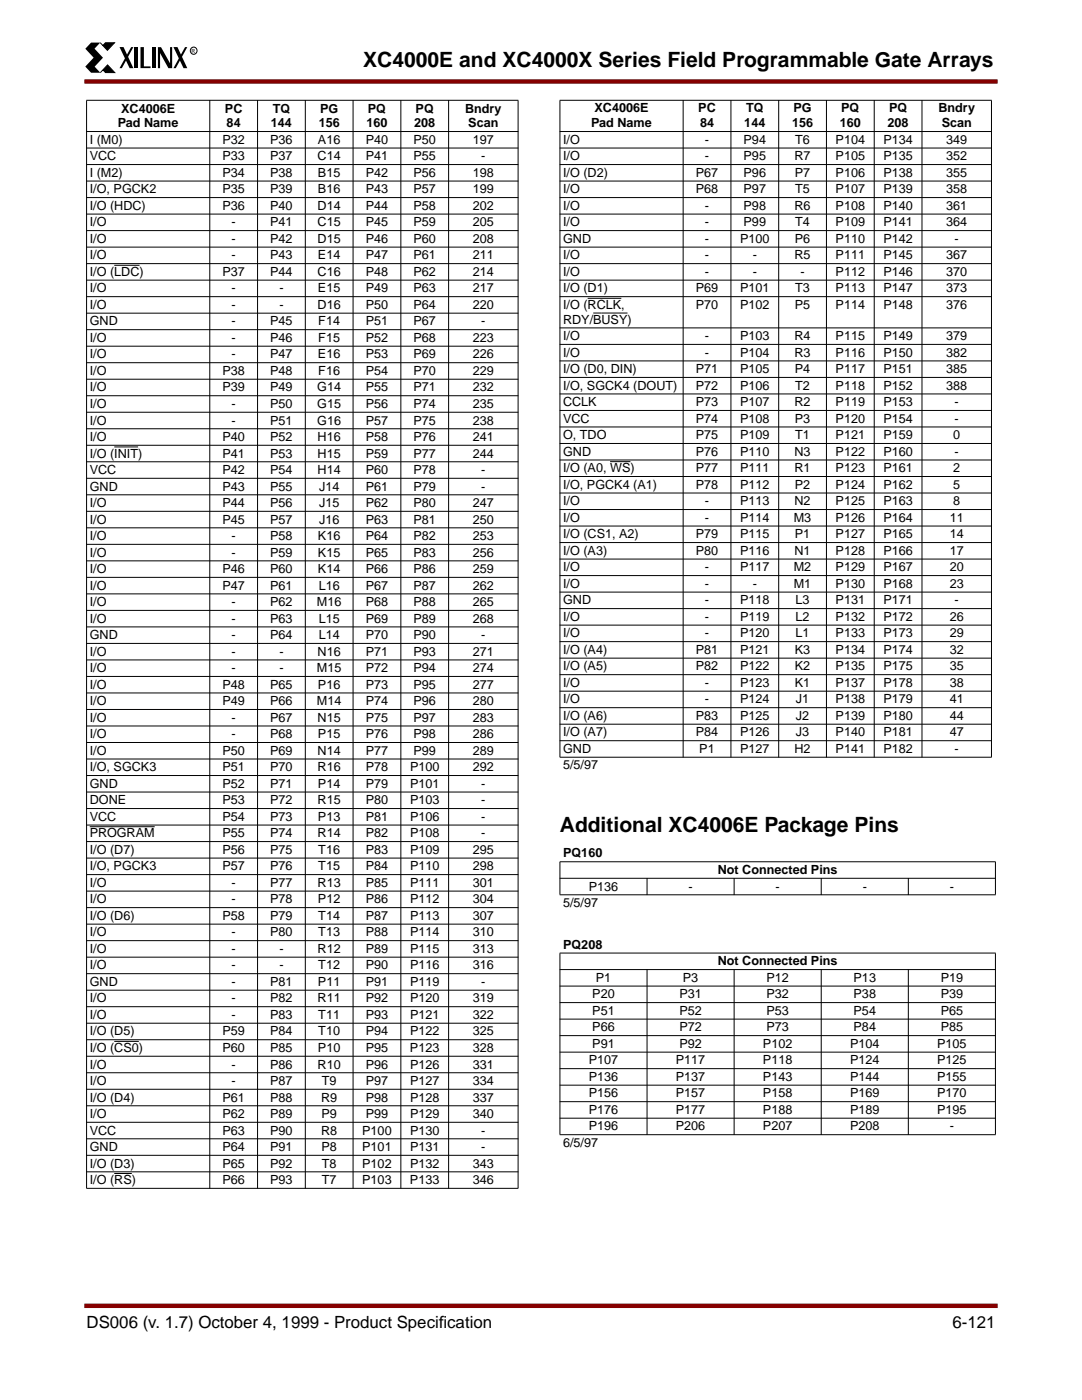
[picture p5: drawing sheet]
<svg xmlns="http://www.w3.org/2000/svg" width="216mm" height="279mm" viewBox="0 0 216 279" stroke-linecap="round" stroke-linejoin="round" font-family="sans-serif">
<path d="M18.2 8.5h1.8l-1.1 1.2 1.7 1.8-1.7 1.8 1.1 1.2h-1.8l-1.2-1.2 1.7-1.8-1.7-1.8zM23.9 9.4h.7l2 4.2h-.7zM26.2 9.4h.4l-2.3 4.2h-.4zM26.8 9.4h.7v4.2h-.7zM28 9.4h.7v3.9h1.3v.3h-2zM30.4 9.4h.6v4.2h-.6zM31.5 9.4h.6l1.8 3.2v-3.2h.5v4.2h-.8l-1.7-3v3h-.4zM34.6 9.4h.8l2 4.2h-.8zM36.9 9.4h.5l-2.3 4.2h-.5z" fill="#000"/>
<path d="M20 8.5l.5 .6 .5-.6h1.8l-1.4 1.6zM21.5 13l1.4 1.5h-1.9l-.5-.6-.5 .6z" fill="#000" stroke="#000" stroke-width=".2"/>
<circle cx="38.6" cy="10.1" r=".7" fill="none" stroke="#000" stroke-width=".2"/>
<path d="M17.3 260.6h181.3" fill="none" stroke="#850000" stroke-width=".88"/>
<path d="M17.3 262.9h181.3v4.3h-181.3z" fill-rule="evenodd" fill="#fff"/>
<path d="M17.3 16.3h181.3z" fill="#fff" stroke="#850000" stroke-width=".88"/>
<path d="M22.8 52.9h5M117.3 59.5h6.7M118.4 62.5h6.8M22.8 89.2h4.8M121.7 92.1h4.1M17.9 165h13M22.8 207.8h4.9M22.8 234.2h3.5" fill="none" stroke="#000" stroke-width=".2"/>
<g fill="#000" stroke="#000" stroke-width=".2">
<path d="M17.2 20h86.2zM17.2 26.2h86.2zM17.2 29.5h86.2zM17.2 32.8h86.2zM17.2 36.1h86.2zM17.2 39.4h86.2zM111.7 20h86.2zM111.7 26.2h86.2zM111.7 29.5h86.2zM111.7 32.8h86.2zM111.7 36.1h86.2zM111.7 39.4h86.2z"/>
<path d="M17.2 42.7h86.2zM17.2 46h86.2zM17.2 49.3h86.2zM17.2 52.6h86.2zM17.2 55.9h86.2zM17.2 59.2h86.2zM111.7 42.7h86.2zM111.7 46h86.2zM111.7 49.3h86.2zM111.7 52.6h86.2zM111.7 55.9h86.2zM111.7 59.2h86.2z"/>
<path d="M17.2 62.5h86.2zM17.2 65.8h86.2zM17.2 69.1h86.2zM17.2 72.4h86.2zM17.2 75.7h86.2zM17.2 79h86.2zM111.7 65.4h86.2zM111.7 68.7h86.2zM111.7 72h86.2zM111.7 75.3h86.2zM111.7 78.6h86.2zM17.2 82.3h86.2z"/>
<path d="M17.2 85.6h86.2zM17.2 88.9h86.2zM17.2 92.2h86.2zM17.2 95.5h86.2zM17.2 98.7h86.2zM111.7 81.9h86.2zM111.7 85.2h86.2zM111.7 88.5h86.2zM111.7 91.8h86.2zM111.7 95.1h86.2zM111.7 98.4h86.2zM17.2 102h86.2z"/>
<path d="M17.2 105.3h86.2zM17.2 108.6h86.2zM17.2 111.9h86.2zM17.2 115.2h86.2zM17.2 118.5h86.2zM111.7 101.7h86.2zM111.7 105h86.2zM111.7 108.3h86.2zM111.7 111.6h86.2zM111.7 114.9h86.2zM111.7 118.2h86.2zM17.2 121.8h86.2z"/>
<path d="M17.2 125.1h86.2zM17.2 128.4h86.2zM17.2 131.7h86.2zM17.2 135h86.2zM17.2 138.3h86.2zM111.7 121.5h86.2zM111.7 124.8h86.2zM111.7 128.1h86.2zM111.7 131.3h86.2zM111.7 134.6h86.2zM111.7 137.9h86.2zM17.2 141.6h86.2z"/>
<path d="M17.2 144.9h86.2zM17.2 148.2h86.2zM17.2 151.5h86.2zM17.2 154.8h86.2zM17.2 158.1h86.2zM111.7 20.1v131zM136.3 20v131.2zM145.8 20v131.2zM155.4 20v131.2zM164.9 20v131.2zM174.4 20v131.2zM184 20v131.2z"/>
<path d="M197.8 20.1v131zM111.7 141.2h86.2zM111.7 144.5h86.2zM111.7 147.8h86.2zM111.7 151.1h86.2zM17.2 161.4h86.2zM17.2 164.7h86.2zM17.2 168h86.2zM17.2 171.2h86.2zM17.2 174.5h86.2zM17.2 177.8h86.2zM111.7 172v6.5z"/>
<path d="M129.1 175.2v3.4zM146.5 175.2v3.4zM163.9 175.2v3.4zM181.2 175.2v3.4zM198.6 172v6.5zM111.7 172h87zM111.7 175.3h87zM111.7 178.6h87zM17.2 181.1h86.2zM17.2 184.4h86.2zM17.2 187.7h86.2zM17.2 191h86.2z"/>
<path d="M17.2 194.3h86.2zM17.2 197.6h86.2zM111.7 190.2h87zM111.7 193.5h87zM111.7 196.8h87zM17.2 200.9h86.2zM17.2 204.2h86.2zM17.2 207.5h86.2zM17.2 210.8h86.2zM17.2 214.1h86.2zM17.2 217.4h86.2zM111.7 200.1h87z"/>
<path d="M111.7 203.4h87zM111.7 206.7h87zM111.7 210h87zM111.7 213.3h87zM111.7 216.6h87zM111.7 219.9h87zM17.3 20.1v217zM41.9 20v217.2zM51.4 20v217.2zM60.9 20v217.2zM70.5 20v217.2zM80 20v217.2z"/>
<path d="M89.5 20v217.2zM103.4 20.1v217zM17.2 220.7h86.2zM17.2 224h86.2zM17.2 227.3h86.2zM17.2 230.6h86.2zM17.2 233.9h86.2zM17.2 237.2h86.2zM111.7 190.3v36.1zM129.1 193.4v33.1zM146.5 193.4v33.1zM163.9 193.4v33.1z"/>
<path d="M181.2 193.4v33.1zM198.6 190.3v36.1zM111.7 223.2h87zM111.7 226.5h87z"/>
</g>
<g font-size="4.2">
<text x="72.5" y="13.3">XC4000E and XC4000X Series Field Programmable Gate Arrays</text>
<text x="111.7" y="166">Additional XC4006E Package Pins</text>
</g>
<g font-size="3.4">
<text x="17.3" y="265.1">DS006 (v. 1.7) October 4, 1999 - Product Specif</text>
<text x="87.6" y="265.1">ication</text>
<text x="190" y="265.1">6-121</text>
</g>
<g font-size="2.5">
<text x="24.2" y="22.5">XC4006E</text>
<text x="44.9" y="22.5">PC</text>
<text x="54.4" y="22.5">TQ</text>
<text x="63.9" y="22.5">PG</text>
<text x="73.4" y="22.5">PQ</text>
<text x="82.9" y="22.5">PQ</text>
<text x="92.8" y="22.5">Bndry</text>
<text x="118.6" y="22.4">XC4006E</text>
<text x="139.3" y="22.4">PC</text>
<text x="148.9" y="22.4">TQ</text>
<text x="158.3" y="22.4">PG</text>
<text x="167.9" y="22.4">PQ</text>
<text x="177.4" y="22.4">PQ</text>
<text x="187.3" y="22.4">Bndry</text>
<text x="17.9" y="28.7">I (M0)</text>
<text x="23.5" y="25.4">Pad Name</text>
<text x="44.4" y="28.7">P32</text>
<text x="45.2" y="25.4">84</text>
<text x="53.9" y="28.7">P36</text>
<text x="54.1" y="25.4">144</text>
<text x="63.4" y="28.7">A16</text>
<text x="63.6" y="25.4">156</text>
<text x="73" y="28.7">P40</text>
<text x="73.1" y="25.4">160</text>
<text x="82.5" y="28.7">P50</text>
<text x="82.7" y="25.4">208</text>
<text x="93.4" y="25.4">Scan</text>
<text x="94.3" y="28.7">197</text>
<text x="112.4" y="28.7">I/O</text>
<text x="118" y="25.4">Pad Name</text>
<text x="139.7" y="25.4">84</text>
<text x="140.7" y="28.7">-</text>
<text x="148.4" y="28.7">P94</text>
<text x="148.5" y="25.4">144</text>
<text x="158" y="25.4">156</text>
<text x="158.7" y="28.7">T6</text>
<text x="166.7" y="28.7">P104</text>
<text x="167.6" y="25.4">160</text>
<text x="176.3" y="28.7">P134</text>
<text x="177.1" y="25.4">208</text>
<text x="187.9" y="25.4">Scan</text>
<text x="188.8" y="28.7">349</text>
<text x="17.9" y="32">VCC</text>
<text x="17.9" y="35.3">I (M2)</text>
<text x="44.4" y="32">P33</text>
<text x="44.4" y="35.3">P34</text>
<text x="53.9" y="35.3">P38</text>
<text x="53.9" y="32">P37</text>
<text x="63.4" y="32">C14</text>
<text x="63.4" y="35.3">B15</text>
<text x="73" y="35.3">P42</text>
<text x="73" y="32">P41</text>
<text x="82.5" y="35.3">P56</text>
<text x="82.5" y="32">P55</text>
<text x="94.3" y="35.3">198</text>
<text x="96" y="32">-</text>
<text x="112.4" y="32">I/O</text>
<text x="112.4" y="35.3">I/O (D2)</text>
<text x="138.8" y="35.3">P67</text>
<text x="140.7" y="32">-</text>
<text x="148.4" y="32">P95</text>
<text x="148.4" y="35.3">P96</text>
<text x="158.5" y="32">R7</text>
<text x="158.6" y="35.3">P7</text>
<text x="166.7" y="32">P105</text>
<text x="166.7" y="35.3">P106</text>
<text x="176.3" y="32">P135</text>
<text x="176.3" y="35.3">P138</text>
<text x="188.8" y="32">352</text>
<text x="188.8" y="35.3">355</text>
<text x="17.9" y="38.6">I/O, PGCK2</text>
<text x="17.9" y="41.9">I/O (HDC)</text>
<text x="44.4" y="38.6">P35</text>
<text x="44.4" y="41.9">P36</text>
<text x="53.9" y="38.6">P39</text>
<text x="53.9" y="41.9">P40</text>
<text x="63.4" y="41.9">D14</text>
<text x="63.4" y="38.6">B16</text>
<text x="73" y="38.6">P43</text>
<text x="73" y="41.9">P44</text>
<text x="82.5" y="38.6">P57</text>
<text x="82.5" y="41.9">P58</text>
<text x="94.3" y="38.6">199</text>
<text x="94.3" y="41.9">202</text>
<text x="112.4" y="38.6">I/O</text>
<text x="112.4" y="41.9">I/O</text>
<text x="138.8" y="38.6">P68</text>
<text x="140.7" y="41.9">-</text>
<text x="148.4" y="38.6">P97</text>
<text x="148.4" y="41.9">P98</text>
<text x="158.5" y="41.9">R6</text>
<text x="158.7" y="38.6">T5</text>
<text x="166.7" y="38.6">P107</text>
<text x="166.7" y="41.9">P108</text>
<text x="176.3" y="38.6">P139</text>
<text x="176.3" y="41.9">P140</text>
<text x="188.8" y="38.6">358</text>
<text x="188.8" y="41.9">361</text>
<text x="17.9" y="45.2">I/O</text>
<text x="46.2" y="45.2">-</text>
<text x="53.9" y="45.2">P41</text>
<text x="63.4" y="45.2">C15</text>
<text x="73" y="45.2">P45</text>
<text x="82.5" y="45.2">P59</text>
<text x="94.3" y="45.2">205</text>
<text x="112.4" y="45.2">I/O</text>
<text x="140.7" y="45.2">-</text>
<text x="148.4" y="45.2">P99</text>
<text x="158.7" y="45.2">T4</text>
<text x="166.7" y="45.2">P109</text>
<text x="176.3" y="45.2">P141</text>
<text x="188.8" y="45.2">364</text>
<text x="17.9" y="48.5">I/O</text>
<text x="17.9" y="51.8">I/O</text>
<text x="46.2" y="48.5">-</text>
<text x="46.2" y="51.8">-</text>
<text x="53.9" y="48.5">P42</text>
<text x="53.9" y="51.8">P43</text>
<text x="63.4" y="48.5">D15</text>
<text x="63.4" y="51.8">E14</text>
<text x="73" y="51.8">P47</text>
<text x="73" y="48.5">P46</text>
<text x="82.5" y="51.8">P61</text>
<text x="82.5" y="48.5">P60</text>
<text x="94.3" y="51.8">211</text>
<text x="94.3" y="48.5">208</text>
<text x="112.4" y="48.5">GND</text>
<text x="112.4" y="51.8">I/O</text>
<text x="140.7" y="48.5">-</text>
<text x="140.7" y="51.8">-</text>
<text x="147.7" y="48.5">P100</text>
<text x="150.2" y="51.8">-</text>
<text x="158.5" y="51.8">R5</text>
<text x="158.6" y="48.5">P6</text>
<text x="166.7" y="48.5">P110</text>
<text x="166.7" y="51.8">P111</text>
<text x="176.3" y="48.5">P142</text>
<text x="176.3" y="51.8">P145</text>
<text x="188.8" y="51.8">367</text>
<text x="190.5" y="48.5">-</text>
<text x="17.9" y="55.1">I/O (LDC)</text>
<text x="17.9" y="58.4">I/O</text>
<text x="44.4" y="55.1">P37</text>
<text x="46.2" y="58.4">-</text>
<text x="53.9" y="55.1">P44</text>
<text x="55.7" y="58.4">-</text>
<text x="63.4" y="55.1">C16</text>
<text x="63.4" y="58.4">E15</text>
<text x="73" y="55.1">P48</text>
<text x="73" y="58.4">P49</text>
<text x="82.5" y="55.1">P62</text>
<text x="82.5" y="58.4">P63</text>
<text x="94.3" y="55.1">214</text>
<text x="94.3" y="58.4">217</text>
<text x="112.4" y="55.1">I/O</text>
<text x="112.4" y="58.4">I/O (D1)</text>
<text x="138.8" y="58.4">P69</text>
<text x="140.7" y="55.1">-</text>
<text x="147.7" y="58.4">P101</text>
<text x="150.2" y="55.1">-</text>
<text x="158.7" y="58.4">T3</text>
<text x="159.7" y="55.1">-</text>
<text x="166.7" y="55.1">P112</text>
<text x="166.7" y="58.4">P113</text>
<text x="176.3" y="55.1">P146</text>
<text x="176.3" y="58.4">P147</text>
<text x="188.8" y="55.1">370</text>
<text x="188.8" y="58.4">373</text>
<text x="17.9" y="61.7">I/O</text>
<text x="17.9" y="65">GND</text>
<text x="46.2" y="61.7">-</text>
<text x="46.2" y="65">-</text>
<text x="53.9" y="65">P45</text>
<text x="55.7" y="61.7">-</text>
<text x="63.4" y="61.7">D16</text>
<text x="63.5" y="65">F14</text>
<text x="73" y="61.7">P50</text>
<text x="73" y="65">P51</text>
<text x="82.5" y="61.7">P64</text>
<text x="82.5" y="65">P67</text>
<text x="94.3" y="61.7">220</text>
<text x="96" y="65">-</text>
<text x="112.4" y="64.6">RDY/BUSY)</text>
<text x="112.4" y="61.7">I/O (RCLK,</text>
<text x="138.8" y="61.7">P70</text>
<text x="147.7" y="61.7">P102</text>
<text x="158.6" y="61.7">P5</text>
<text x="166.7" y="61.7">P114</text>
<text x="176.3" y="61.7">P148</text>
<text x="188.8" y="61.7">376</text>
<text x="17.9" y="68.2">I/O</text>
<text x="17.9" y="71.5">I/O</text>
<text x="46.2" y="68.2">-</text>
<text x="46.2" y="71.5">-</text>
<text x="53.9" y="68.2">P46</text>
<text x="53.9" y="71.5">P47</text>
<text x="63.4" y="71.5">E16</text>
<text x="63.5" y="68.2">F15</text>
<text x="73" y="71.5">P53</text>
<text x="73" y="68.2">P52</text>
<text x="82.5" y="71.5">P69</text>
<text x="82.5" y="68.2">P68</text>
<text x="94.3" y="71.5">226</text>
<text x="94.3" y="68.2">223</text>
<text x="112.4" y="67.9">I/O</text>
<text x="112.4" y="71.2">I/O</text>
<text x="140.7" y="67.9">-</text>
<text x="140.7" y="71.2">-</text>
<text x="147.7" y="67.9">P103</text>
<text x="147.7" y="71.2">P104</text>
<text x="158.5" y="67.9">R4</text>
<text x="158.5" y="71.2">R3</text>
<text x="166.7" y="67.9">P115</text>
<text x="166.7" y="71.2">P116</text>
<text x="176.3" y="67.9">P149</text>
<text x="176.3" y="71.2">P150</text>
<text x="188.8" y="67.9">379</text>
<text x="188.8" y="71.2">382</text>
<text x="17.9" y="74.8">I/O</text>
<text x="44.4" y="74.8">P38</text>
<text x="53.9" y="74.8">P48</text>
<text x="63.5" y="74.8">F16</text>
<text x="73" y="74.8">P54</text>
<text x="82.5" y="74.8">P70</text>
<text x="94.3" y="74.8">229</text>
<text x="112.4" y="74.5">I/O (D0, DIN)</text>
<text x="112.4" y="77.8">I/O, SGCK4 (DOUT)</text>
<text x="138.8" y="74.5">P71</text>
<text x="138.8" y="77.8">P72</text>
<text x="147.7" y="74.5">P105</text>
<text x="147.7" y="77.8">P106</text>
<text x="158.6" y="74.5">P4</text>
<text x="158.7" y="77.8">T2</text>
<text x="166.7" y="74.5">P117</text>
<text x="166.7" y="77.8">P118</text>
<text x="176.3" y="74.5">P151</text>
<text x="176.3" y="77.8">P152</text>
<text x="188.8" y="74.5">385</text>
<text x="188.8" y="77.8">388</text>
<text x="17.9" y="78.1">I/O</text>
<text x="17.9" y="81.4">I/O</text>
<text x="44.4" y="78.1">P39</text>
<text x="46.2" y="81.4">-</text>
<text x="53.9" y="78.1">P49</text>
<text x="53.9" y="81.4">P50</text>
<text x="63.3" y="78.1">G14</text>
<text x="63.3" y="81.4">G15</text>
<text x="73" y="78.1">P55</text>
<text x="73" y="81.4">P56</text>
<text x="82.5" y="78.1">P71</text>
<text x="82.5" y="81.4">P74</text>
<text x="94.3" y="78.1">232</text>
<text x="94.3" y="81.4">235</text>
<text x="112.4" y="81.1">CCLK</text>
<text x="138.8" y="81.1">P73</text>
<text x="147.7" y="81.1">P107</text>
<text x="158.5" y="81.1">R2</text>
<text x="166.7" y="81.1">P119</text>
<text x="176.3" y="81.1">P153</text>
<text x="190.5" y="81.1">-</text>
<text x="17.9" y="84.7">I/O</text>
<text x="17.9" y="88">I/O</text>
<text x="44.4" y="88">P40</text>
<text x="46.2" y="84.7">-</text>
<text x="53.9" y="88">P52</text>
<text x="53.9" y="84.7">P51</text>
<text x="63.3" y="84.7">G16</text>
<text x="63.4" y="88">H16</text>
<text x="73" y="84.7">P57</text>
<text x="73" y="88">P58</text>
<text x="82.5" y="84.7">P75</text>
<text x="82.5" y="88">P76</text>
<text x="94.3" y="84.7">238</text>
<text x="94.3" y="88">241</text>
<text x="112.4" y="84.4">VCC</text>
<text x="112.4" y="87.7">O, TDO</text>
<text x="138.8" y="87.7">P75</text>
<text x="138.8" y="84.4">P74</text>
<text x="147.7" y="84.4">P108</text>
<text x="147.7" y="87.7">P109</text>
<text x="158.6" y="84.4">P3</text>
<text x="158.7" y="87.7">T1</text>
<text x="166.7" y="87.7">P121</text>
<text x="166.7" y="84.4">P120</text>
<text x="176.3" y="87.7">P159</text>
<text x="176.3" y="84.4">P154</text>
<text x="190.2" y="87.7">0</text>
<text x="190.5" y="84.4">-</text>
<text x="17.9" y="91.3">I/O (INIT)</text>
<text x="17.9" y="94.6">VCC</text>
<text x="44.4" y="91.3">P41</text>
<text x="44.4" y="94.6">P42</text>
<text x="53.9" y="91.3">P53</text>
<text x="53.9" y="94.6">P54</text>
<text x="63.4" y="91.3">H15</text>
<text x="63.4" y="94.6">H14</text>
<text x="73" y="91.3">P59</text>
<text x="73" y="94.6">P60</text>
<text x="82.5" y="91.3">P77</text>
<text x="82.5" y="94.6">P78</text>
<text x="94.3" y="91.3">244</text>
<text x="96" y="94.6">-</text>
<text x="112.4" y="91">GND</text>
<text x="112.4" y="94.2">I/O (A0, WS)</text>
<text x="138.8" y="91">P76</text>
<text x="138.8" y="94.3">P77</text>
<text x="147.7" y="91">P110</text>
<text x="147.7" y="94.3">P111</text>
<text x="158.5" y="91">N3</text>
<text x="158.5" y="94.3">R1</text>
<text x="166.7" y="91">P122</text>
<text x="166.7" y="94.3">P123</text>
<text x="176.3" y="91">P160</text>
<text x="176.3" y="94.3">P161</text>
<text x="190.2" y="94.3">2</text>
<text x="190.5" y="91">-</text>
<text x="17.9" y="97.9">GND</text>
<text x="17.9" y="101.2">I/O</text>
<text x="44.4" y="101.2">P44</text>
<text x="44.4" y="97.9">P43</text>
<text x="53.9" y="97.9">P55</text>
<text x="53.9" y="101.2">P56</text>
<text x="63.7" y="97.9">J14</text>
<text x="63.7" y="101.2">J15</text>
<text x="73" y="97.9">P61</text>
<text x="73" y="101.2">P62</text>
<text x="82.5" y="97.9">P79</text>
<text x="82.5" y="101.2">P80</text>
<text x="94.3" y="101.2">247</text>
<text x="96" y="97.9">-</text>
<text x="112.4" y="97.6">I/O, PGCK4 (A1)</text>
<text x="112.4" y="100.8">I/O</text>
<text x="138.8" y="97.6">P78</text>
<text x="140.7" y="100.8">-</text>
<text x="147.7" y="97.6">P112</text>
<text x="147.7" y="100.8">P113</text>
<text x="158.5" y="100.8">N2</text>
<text x="158.6" y="97.6">P2</text>
<text x="166.7" y="97.6">P124</text>
<text x="166.7" y="100.8">P125</text>
<text x="176.3" y="97.6">P162</text>
<text x="176.3" y="100.8">P163</text>
<text x="190.2" y="97.6">5</text>
<text x="190.2" y="100.8">8</text>
<text x="17.9" y="104.5">I/O</text>
<text x="17.9" y="107.8">I/O</text>
<text x="44.4" y="104.5">P45</text>
<text x="46.2" y="107.8">-</text>
<text x="53.9" y="104.5">P57</text>
<text x="53.9" y="107.8">P58</text>
<text x="63.4" y="107.8">K16</text>
<text x="63.7" y="104.5">J16</text>
<text x="73" y="104.5">P63</text>
<text x="73" y="107.8">P64</text>
<text x="82.5" y="104.5">P81</text>
<text x="82.5" y="107.8">P82</text>
<text x="94.3" y="104.5">250</text>
<text x="94.3" y="107.8">253</text>
<text x="112.4" y="104.1">I/O</text>
<text x="112.4" y="107.4">I/O (CS1, A2)</text>
<text x="138.8" y="107.4">P79</text>
<text x="140.7" y="104.1">-</text>
<text x="147.7" y="104.1">P114</text>
<text x="147.7" y="107.4">P115</text>
<text x="158.4" y="104.1">M3</text>
<text x="158.6" y="107.4">P1</text>
<text x="166.7" y="107.4">P127</text>
<text x="166.7" y="104.1">P126</text>
<text x="176.3" y="107.4">P165</text>
<text x="176.3" y="104.1">P164</text>
<text x="189.5" y="107.4">14</text>
<text x="189.5" y="104.1">11</text>
<text x="17.9" y="111.1">I/O</text>
<text x="46.2" y="111.1">-</text>
<text x="53.9" y="111.1">P59</text>
<text x="63.4" y="111.1">K15</text>
<text x="73" y="111.1">P65</text>
<text x="82.5" y="111.1">P83</text>
<text x="94.3" y="111.1">256</text>
<text x="112.4" y="110.7">I/O (A3)</text>
<text x="138.8" y="110.7">P80</text>
<text x="147.7" y="110.7">P116</text>
<text x="158.5" y="110.7">N1</text>
<text x="166.7" y="110.7">P128</text>
<text x="176.3" y="110.7">P166</text>
<text x="189.5" y="110.7">17</text>
<text x="17.9" y="114.4">I/O</text>
<text x="17.9" y="117.7">I/O</text>
<text x="44.4" y="114.4">P46</text>
<text x="44.4" y="117.7">P47</text>
<text x="53.9" y="114.4">P60</text>
<text x="53.9" y="117.7">P61</text>
<text x="63.4" y="114.4">K14</text>
<text x="63.6" y="117.7">L16</text>
<text x="73" y="114.4">P66</text>
<text x="73" y="117.7">P67</text>
<text x="82.5" y="114.4">P86</text>
<text x="82.5" y="117.7">P87</text>
<text x="94.3" y="114.4">259</text>
<text x="94.3" y="117.7">262</text>
<text x="112.4" y="114">I/O</text>
<text x="112.4" y="117.3">I/O</text>
<text x="140.7" y="114">-</text>
<text x="140.7" y="117.3">-</text>
<text x="147.7" y="114">P117</text>
<text x="150.2" y="117.3">-</text>
<text x="158.4" y="117.3">M1</text>
<text x="158.4" y="114">M2</text>
<text x="166.7" y="117.3">P130</text>
<text x="166.7" y="114">P129</text>
<text x="176.3" y="117.3">P168</text>
<text x="176.3" y="114">P167</text>
<text x="189.5" y="117.3">23</text>
<text x="189.5" y="114">20</text>
<text x="17.9" y="121">I/O</text>
<text x="17.9" y="124.3">I/O</text>
<text x="46.2" y="121">-</text>
<text x="46.2" y="124.3">-</text>
<text x="53.9" y="121">P62</text>
<text x="53.9" y="124.3">P63</text>
<text x="63.2" y="121">M16</text>
<text x="63.6" y="124.3">L15</text>
<text x="73" y="124.3">P69</text>
<text x="73" y="121">P68</text>
<text x="82.5" y="124.3">P89</text>
<text x="82.5" y="121">P88</text>
<text x="94.3" y="124.3">268</text>
<text x="94.3" y="121">265</text>
<text x="112.4" y="120.6">GND</text>
<text x="112.4" y="123.9">I/O</text>
<text x="140.7" y="120.6">-</text>
<text x="140.7" y="123.9">-</text>
<text x="147.7" y="120.6">P118</text>
<text x="147.7" y="123.9">P119</text>
<text x="158.7" y="120.6">L3</text>
<text x="158.7" y="123.9">L2</text>
<text x="166.7" y="120.6">P131</text>
<text x="166.7" y="123.9">P132</text>
<text x="176.3" y="120.6">P171</text>
<text x="176.3" y="123.9">P172</text>
<text x="189.5" y="123.9">26</text>
<text x="190.5" y="120.6">-</text>
<text x="17.9" y="127.6">GND</text>
<text x="17.9" y="130.9">I/O</text>
<text x="46.2" y="127.6">-</text>
<text x="46.2" y="130.9">-</text>
<text x="53.9" y="127.6">P64</text>
<text x="55.7" y="130.9">-</text>
<text x="63.4" y="130.9">N16</text>
<text x="63.6" y="127.6">L14</text>
<text x="73" y="127.6">P70</text>
<text x="73" y="130.9">P71</text>
<text x="82.5" y="127.6">P90</text>
<text x="82.5" y="130.9">P93</text>
<text x="94.3" y="130.9">271</text>
<text x="96" y="127.6">-</text>
<text x="112.4" y="127.2">I/O</text>
<text x="112.4" y="130.5">I/O (A4)</text>
<text x="138.8" y="130.5">P81</text>
<text x="140.7" y="127.2">-</text>
<text x="147.7" y="127.2">P120</text>
<text x="147.7" y="130.5">P121</text>
<text x="158.6" y="130.5">K3</text>
<text x="158.7" y="127.2">L1</text>
<text x="166.7" y="130.5">P134</text>
<text x="166.7" y="127.2">P133</text>
<text x="176.3" y="130.5">P174</text>
<text x="176.3" y="127.2">P173</text>
<text x="189.5" y="130.5">32</text>
<text x="189.5" y="127.2">29</text>
<text x="17.9" y="134.1">I/O</text>
<text x="17.9" y="137.4">I/O</text>
<text x="44.4" y="137.4">P48</text>
<text x="46.2" y="134.1">-</text>
<text x="53.9" y="137.4">P65</text>
<text x="55.7" y="134.1">-</text>
<text x="63.2" y="134.1">M15</text>
<text x="63.4" y="137.4">P16</text>
<text x="73" y="137.4">P73</text>
<text x="73" y="134.1">P72</text>
<text x="82.5" y="137.4">P95</text>
<text x="82.5" y="134.1">P94</text>
<text x="94.3" y="137.4">277</text>
<text x="94.3" y="134.1">274</text>
<text x="112.4" y="133.8">I/O (A5)</text>
<text x="112.4" y="137.1">I/O</text>
<text x="138.8" y="133.8">P82</text>
<text x="140.7" y="137.1">-</text>
<text x="147.7" y="133.8">P122</text>
<text x="147.7" y="137.1">P123</text>
<text x="158.6" y="133.8">K2</text>
<text x="158.6" y="137.1">K1</text>
<text x="166.7" y="133.8">P135</text>
<text x="166.7" y="137.1">P137</text>
<text x="176.3" y="133.8">P175</text>
<text x="176.3" y="137.1">P178</text>
<text x="189.5" y="133.8">35</text>
<text x="189.5" y="137.1">38</text>
<text x="17.9" y="140.7">I/O</text>
<text x="44.4" y="140.7">P49</text>
<text x="53.9" y="140.7">P66</text>
<text x="63.2" y="140.7">M14</text>
<text x="73" y="140.7">P74</text>
<text x="82.5" y="140.7">P96</text>
<text x="94.3" y="140.7">280</text>
<text x="112.4" y="140.4">I/O</text>
<text x="112.4" y="143.7">I/O (A6)</text>
<text x="138.8" y="143.7">P83</text>
<text x="140.7" y="140.4">-</text>
<text x="147.7" y="140.4">P124</text>
<text x="147.7" y="143.7">P125</text>
<text x="158.8" y="143.7">J2</text>
<text x="158.8" y="140.4">J1</text>
<text x="166.7" y="140.4">P138</text>
<text x="166.7" y="143.7">P139</text>
<text x="176.3" y="140.4">P179</text>
<text x="176.3" y="143.7">P180</text>
<text x="189.5" y="140.4">41</text>
<text x="189.5" y="143.7">44</text>
<text x="17.9" y="144">I/O</text>
<text x="17.9" y="147.3">I/O</text>
<text x="46.2" y="144">-</text>
<text x="46.2" y="147.3">-</text>
<text x="53.9" y="144">P67</text>
<text x="53.9" y="147.3">P68</text>
<text x="63.4" y="144">N15</text>
<text x="63.4" y="147.3">P15</text>
<text x="73" y="147.3">P76</text>
<text x="73" y="144">P75</text>
<text x="82.5" y="147.3">P98</text>
<text x="82.5" y="144">P97</text>
<text x="94.3" y="147.3">286</text>
<text x="94.3" y="144">283</text>
<text x="112.4" y="147">I/O (A7)</text>
<text x="138.8" y="147">P84</text>
<text x="147.7" y="147">P126</text>
<text x="158.8" y="147">J3</text>
<text x="166.7" y="147">P140</text>
<text x="176.3" y="147">P181</text>
<text x="189.5" y="147">47</text>
<text x="17.9" y="150.6">I/O</text>
<text x="17.9" y="153.9">I/O, SGCK3</text>
<text x="44.4" y="150.6">P50</text>
<text x="44.4" y="153.9">P51</text>
<text x="53.9" y="150.6">P69</text>
<text x="53.9" y="153.9">P70</text>
<text x="63.4" y="150.6">N14</text>
<text x="63.4" y="153.9">R16</text>
<text x="73" y="150.6">P77</text>
<text x="73" y="153.9">P78</text>
<text x="81.8" y="153.9">P100</text>
<text x="82.5" y="150.6">P99</text>
<text x="94.3" y="150.6">289</text>
<text x="94.3" y="153.9">292</text>
<text x="112.4" y="150.3">GND</text>
<text x="112.4" y="153.6">5/5/97</text>
<text x="139.5" y="150.3">P1</text>
<text x="147.7" y="150.3">P127</text>
<text x="158.5" y="150.3">H2</text>
<text x="166.7" y="150.3">P141</text>
<text x="176.3" y="150.3">P182</text>
<text x="190.5" y="150.3">-</text>
<text x="17.9" y="157.2">GND</text>
<text x="17.9" y="160.5">DONE</text>
<text x="44.4" y="157.2">P52</text>
<text x="44.4" y="160.5">P53</text>
<text x="53.9" y="157.2">P71</text>
<text x="53.9" y="160.5">P72</text>
<text x="63.4" y="160.5">R15</text>
<text x="63.4" y="157.2">P14</text>
<text x="73" y="157.2">P79</text>
<text x="73" y="160.5">P80</text>
<text x="81.8" y="157.2">P101</text>
<text x="81.8" y="160.5">P103</text>
<text x="96" y="157.2">-</text>
<text x="96" y="160.5">-</text>
<text x="17.9" y="167.1">PROGRAM</text>
<text x="17.9" y="163.8">VCC</text>
<text x="44.4" y="167.1">P55</text>
<text x="44.4" y="163.8">P54</text>
<text x="53.9" y="167.1">P74</text>
<text x="53.9" y="163.8">P73</text>
<text x="63.4" y="167.1">R14</text>
<text x="63.4" y="163.8">P13</text>
<text x="73" y="163.8">P81</text>
<text x="73" y="167.1">P82</text>
<text x="81.8" y="163.8">P106</text>
<text x="81.8" y="167.1">P108</text>
<text x="96" y="163.8">-</text>
<text x="96" y="167.1">-</text>
<text x="17.9" y="170.4">I/O (D7)</text>
<text x="17.9" y="173.7">I/O, PGCK3</text>
<text x="44.4" y="170.4">P56</text>
<text x="44.4" y="173.7">P57</text>
<text x="53.9" y="170.4">P75</text>
<text x="53.9" y="173.7">P76</text>
<text x="63.5" y="170.4">T16</text>
<text x="63.5" y="173.7">T15</text>
<text x="73" y="170.4">P83</text>
<text x="73" y="173.7">P84</text>
<text x="81.8" y="170.4">P109</text>
<text x="81.8" y="173.7">P110</text>
<text x="94.3" y="170.4">295</text>
<text x="94.3" y="173.7">298</text>
<text x="112.4" y="171.1">PQ160</text>
<text x="17.9" y="177">I/O</text>
<text x="46.2" y="177">-</text>
<text x="53.9" y="177">P77</text>
<text x="63.4" y="177">R13</text>
<text x="73" y="177">P85</text>
<text x="81.8" y="177">P111</text>
<text x="94.4" y="177">301</text>
<text x="117.5" y="177.7">P136</text>
<text x="137.4" y="177.7">-</text>
<text x="143.2" y="174.4">Not Connected Pins</text>
<text x="154.8" y="177.7">-</text>
<text x="172.1" y="177.7">-</text>
<text x="189.5" y="177.7">-</text>
<text x="17.9" y="180.3">I/O</text>
<text x="17.9" y="183.6">I/O (D6)</text>
<text x="44.4" y="183.6">P58</text>
<text x="46.2" y="180.3">-</text>
<text x="53.9" y="183.6">P79</text>
<text x="53.9" y="180.3">P78</text>
<text x="63.4" y="180.3">P12</text>
<text x="63.5" y="183.6">T14</text>
<text x="73" y="180.3">P86</text>
<text x="73" y="183.6">P87</text>
<text x="81.8" y="183.6">P113</text>
<text x="81.8" y="180.3">P112</text>
<text x="94.3" y="180.3">304</text>
<text x="94.3" y="183.6">307</text>
<text x="112.4" y="181">5/5/97</text>
<text x="17.9" y="186.9">I/O</text>
<text x="17.9" y="190.2">I/O</text>
<text x="46.2" y="186.9">-</text>
<text x="46.2" y="190.2">-</text>
<text x="53.9" y="186.9">P80</text>
<text x="55.7" y="190.2">-</text>
<text x="63.4" y="190.2">R12</text>
<text x="63.5" y="186.9">T13</text>
<text x="73" y="190.2">P89</text>
<text x="73" y="186.9">P88</text>
<text x="81.8" y="190.2">P115</text>
<text x="81.8" y="186.9">P114</text>
<text x="94.3" y="190.2">313</text>
<text x="94.4" y="186.9">310</text>
<text x="112.4" y="189.3">PQ208</text>
<text x="17.9" y="193.5">I/O</text>
<text x="17.9" y="196.8">GND</text>
<text x="46.2" y="193.5">-</text>
<text x="46.2" y="196.8">-</text>
<text x="53.9" y="196.8">P81</text>
<text x="55.7" y="193.5">-</text>
<text x="63.4" y="196.8">P11</text>
<text x="63.5" y="193.5">T12</text>
<text x="73" y="193.5">P90</text>
<text x="73" y="196.8">P91</text>
<text x="81.8" y="193.5">P116</text>
<text x="81.8" y="196.8">P119</text>
<text x="94.3" y="193.5">316</text>
<text x="96" y="196.8">-</text>
<text x="118.9" y="195.9">P1</text>
<text x="136.3" y="195.9">P3</text>
<text x="143.2" y="192.6">Not Connected Pins</text>
<text x="152.9" y="195.9">P12</text>
<text x="170.3" y="195.9">P13</text>
<text x="187.7" y="195.9">P19</text>
<text x="17.9" y="200.1">I/O</text>
<text x="17.9" y="203.4">I/O</text>
<text x="46.2" y="200.1">-</text>
<text x="46.2" y="203.4">-</text>
<text x="53.9" y="200.1">P82</text>
<text x="53.9" y="203.4">P83</text>
<text x="63.4" y="200.1">R11</text>
<text x="63.5" y="203.4">T11</text>
<text x="73" y="200.1">P92</text>
<text x="73" y="203.4">P93</text>
<text x="81.8" y="200.1">P120</text>
<text x="81.8" y="203.4">P121</text>
<text x="94.4" y="200.1">319</text>
<text x="94.4" y="203.4">322</text>
<text x="118.2" y="199.2">P20</text>
<text x="118.2" y="202.5">P51</text>
<text x="135.6" y="199.2">P31</text>
<text x="135.6" y="202.5">P52</text>
<text x="152.9" y="199.2">P32</text>
<text x="152.9" y="202.5">P53</text>
<text x="170.3" y="199.2">P38</text>
<text x="170.3" y="202.5">P54</text>
<text x="187.7" y="199.2">P39</text>
<text x="187.7" y="202.5">P65</text>
<text x="17.9" y="206.7">I/O (D5)</text>
<text x="17.9" y="209.9">I/O (CS0)</text>
<text x="44.4" y="210">P60</text>
<text x="44.4" y="206.7">P59</text>
<text x="53.9" y="210">P85</text>
<text x="53.9" y="206.7">P84</text>
<text x="63.4" y="210">P10</text>
<text x="63.5" y="206.7">T10</text>
<text x="73" y="210">P95</text>
<text x="73" y="206.7">P94</text>
<text x="81.8" y="210">P123</text>
<text x="81.8" y="206.7">P122</text>
<text x="94.3" y="210">328</text>
<text x="94.3" y="206.7">325</text>
<text x="118.2" y="205.8">P66</text>
<text x="118.2" y="209.1">P91</text>
<text x="135.6" y="205.8">P72</text>
<text x="135.6" y="209.1">P92</text>
<text x="152.2" y="209.1">P102</text>
<text x="152.9" y="205.8">P73</text>
<text x="169.6" y="209.1">P104</text>
<text x="170.3" y="205.8">P84</text>
<text x="187" y="209.1">P105</text>
<text x="187.7" y="205.8">P85</text>
<text x="17.9" y="213.3">I/O</text>
<text x="46.2" y="213.3">-</text>
<text x="53.9" y="213.3">P86</text>
<text x="63.4" y="213.3">R10</text>
<text x="73" y="213.3">P96</text>
<text x="81.8" y="213.3">P126</text>
<text x="94.4" y="213.3">331</text>
<text x="117.5" y="212.4">P107</text>
<text x="117.5" y="215.7">P136</text>
<text x="134.9" y="212.4">P117</text>
<text x="134.9" y="215.7">P137</text>
<text x="152.2" y="212.4">P118</text>
<text x="152.2" y="215.7">P143</text>
<text x="169.6" y="212.4">P124</text>
<text x="169.6" y="215.7">P144</text>
<text x="187" y="212.4">P125</text>
<text x="187" y="215.7">P155</text>
<text x="17.9" y="216.5">I/O</text>
<text x="17.9" y="219.8">I/O (D4)</text>
<text x="44.4" y="219.8">P61</text>
<text x="46.2" y="216.5">-</text>
<text x="53.9" y="219.8">P88</text>
<text x="53.9" y="216.5">P87</text>
<text x="64.1" y="219.8">R9</text>
<text x="64.2" y="216.5">T9</text>
<text x="73" y="219.8">P98</text>
<text x="73" y="216.5">P97</text>
<text x="81.8" y="219.8">P128</text>
<text x="81.8" y="216.5">P127</text>
<text x="94.3" y="219.8">337</text>
<text x="94.3" y="216.5">334</text>
<text x="117.5" y="219">P156</text>
<text x="134.9" y="219">P157</text>
<text x="152.2" y="219">P158</text>
<text x="169.6" y="219">P169</text>
<text x="187" y="219">P170</text>
<text x="17.9" y="223.1">I/O</text>
<text x="17.9" y="226.4">VCC</text>
<text x="44.4" y="223.1">P62</text>
<text x="44.4" y="226.4">P63</text>
<text x="53.9" y="223.1">P89</text>
<text x="53.9" y="226.4">P90</text>
<text x="64.1" y="226.4">R8</text>
<text x="64.1" y="223.1">P9</text>
<text x="72.3" y="226.4">P100</text>
<text x="73" y="223.1">P99</text>
<text x="81.8" y="226.4">P130</text>
<text x="81.8" y="223.1">P129</text>
<text x="94.3" y="223.1">340</text>
<text x="96" y="226.4">-</text>
<text x="117.5" y="222.3">P176</text>
<text x="117.5" y="225.6">P196</text>
<text x="134.9" y="222.3">P177</text>
<text x="134.9" y="225.6">P206</text>
<text x="152.2" y="222.3">P188</text>
<text x="152.2" y="225.6">P207</text>
<text x="169.6" y="222.3">P189</text>
<text x="169.6" y="225.6">P208</text>
<text x="187" y="222.3">P195</text>
<text x="189.5" y="225.6">-</text>
<text x="17.9" y="229.7">GND</text>
<text x="17.9" y="233">I/O (D3)</text>
<text x="44.4" y="233">P65</text>
<text x="44.4" y="229.7">P64</text>
<text x="53.9" y="229.7">P91</text>
<text x="53.9" y="233">P92</text>
<text x="64.1" y="229.7">P8</text>
<text x="64.2" y="233">T8</text>
<text x="72.3" y="229.7">P101</text>
<text x="72.3" y="233">P102</text>
<text x="81.8" y="229.7">P131</text>
<text x="81.8" y="233">P132</text>
<text x="94.3" y="233">343</text>
<text x="96" y="229.7">-</text>
<text x="112.4" y="228.9">6/5/97</text>
<text x="17.9" y="236.3">I/O (RS)</text>
<text x="44.4" y="236.3">P66</text>
<text x="53.9" y="236.3">P93</text>
<text x="64.2" y="236.3">T7</text>
<text x="72.3" y="236.3">P103</text>
<text x="81.8" y="236.3">P133</text>
<text x="94.3" y="236.3">346</text>
</g>
<text font-size="1.1" x="38.2" y="10.5">R</text>
</svg>
